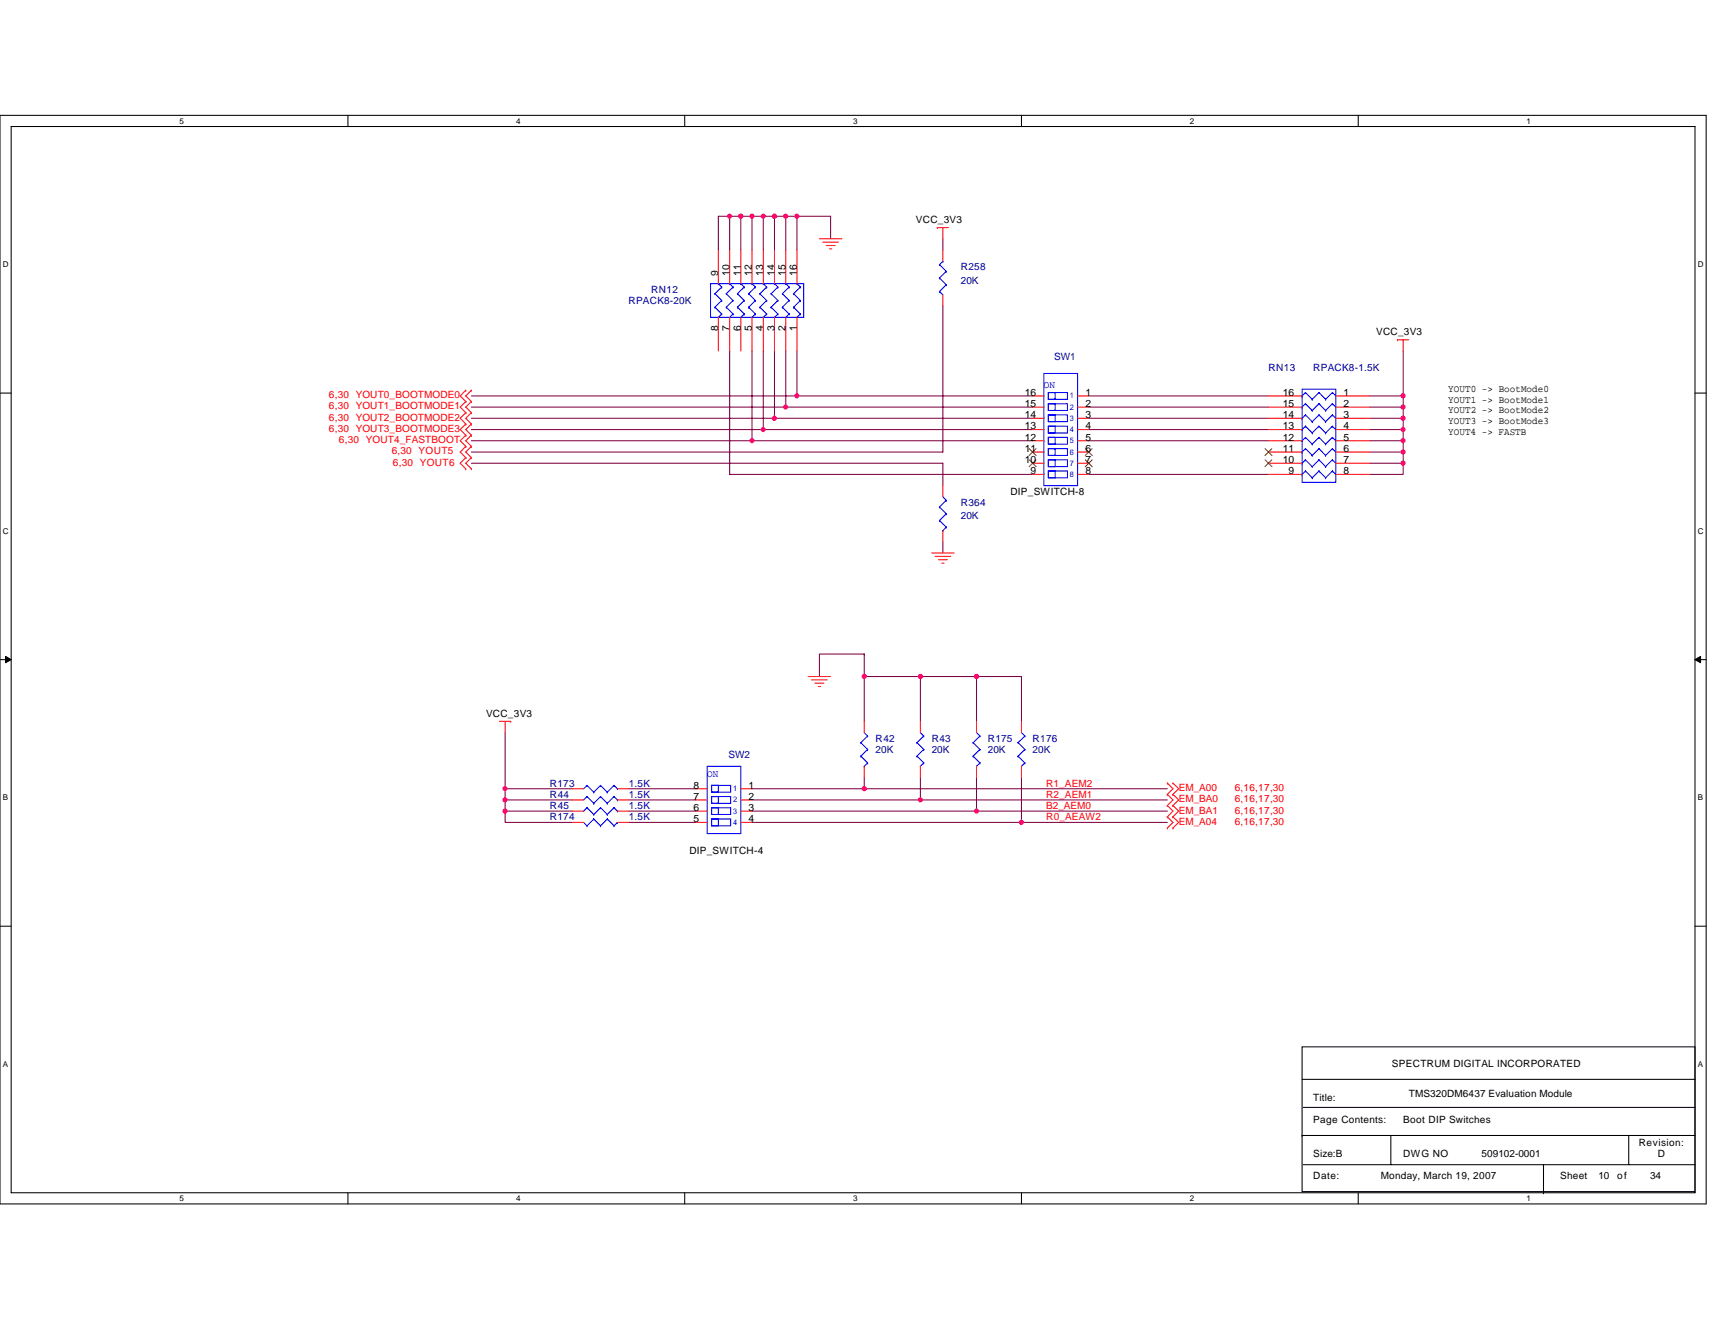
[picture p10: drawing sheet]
<svg xmlns="http://www.w3.org/2000/svg" width="279mm" height="216mm" viewBox="0 0 279 216" stroke-linecap="round" stroke-linejoin="round" font-family="sans-serif">
<path d="M0 18.8h278v177.4h-278zM1.8 20.6h274.3v173.8h-274.3z" fill="none" stroke="#000" stroke-width=".17"/>
<g fill="#fff">
<path d="M29.3 19h.7v1.4h-.7z"/>
<path d="M29.3 194.5h.7v1.5h-.7z"/>
</g>
<path d="M56.7 18.8v1.8M56.7 194.4v1.8" fill="none" stroke="#000" stroke-width=".17"/>
<g fill="#fff">
<path d="M84.1 19h.7v1.4h-.7z"/>
<path d="M84.1 194.5h.7v1.5h-.7z"/>
</g>
<path d="M111.5 18.8v1.8M111.5 194.4v1.8" fill="none" stroke="#000" stroke-width=".17"/>
<g fill="#fff">
<path d="M139 19h.7v1.4h-.7z"/>
<path d="M139 194.5h.7v1.5h-.7z"/>
</g>
<path d="M166.4 18.8v1.8M166.4 194.4v1.8" fill="none" stroke="#000" stroke-width=".17"/>
<g fill="#fff">
<path d="M193.8 19h.8v1.4h-.8z"/>
<path d="M193.8 194.5h.8v1.5h-.8z"/>
</g>
<path d="M221.3 18.8v1.8M221.3 194.4v1.8" fill="none" stroke="#000" stroke-width=".17"/>
<g fill="#fff">
<path d="M248.7 19h.7v1.4h-.7z"/>
<path d="M248.7 194.5h.7v1.5h-.7z"/>
<path d="M.5 42.3h.9v1.5h-.9z"/>
<path d="M276.6 42.3h1v1.5h-1z"/>
<path d="M.5 85.8h.9v1.4h-.9z"/>
<path d="M276.6 85.8h1v1.4h-1z"/>
</g>
<path d="M0 64.1h1.8M276.1 64.1h1.9" fill="none" stroke="#000" stroke-width=".17"/>
<g fill="#fff">
<path d="M.5 129.2h.8v1.5h-.8z"/>
<path d="M276.6 129.2h.9v1.5h-.9z"/>
</g>
<path d="M0 107.5h1.8M276.1 107.5h1.9" fill="none" stroke="#000" stroke-width=".17"/>
<path d="M.9 107l.9 .5-.9 .5zM276.1 107.5l1-.5v1z" fill="#000" stroke="#000" stroke-width=".16"/>
<g fill="#fff">
<path d="M.5 172.6h.8v1.5h-.8z"/>
<path d="M276.6 172.6h.9v1.5h-.9z"/>
</g>
<path d="M0 150.9h1.8M276.1 150.9h1.9M212.1 170.6h64v23.6h-64zM212.1 175.9h64M212.1 185h.1M212.1 185h64M212.3 189.8h63.8M212.3 180.4h63.8M226.6 185v4.8M251.5 194.4h.1M251.5 189.8v4.6M265.3 185v4.8" fill="none" stroke="#000" stroke-width=".17"/>
<g fill="none" stroke="#800040" stroke-width=".17">
<path d="M118.9 35.2v5.5M118.9 35.2h-1.9v5.5M118.9 35.2h1.8M120.7 35.2v5.5M120.7 35.2h1.8M122.5 35.2h1.9M122.5 35.2v5.5M124.4 35.2h1.8v5.5M124.4 35.2v5.5M126.2 35.2h1.8M128 35.2v5.5M128 35.2h1.8"/>
<path d="M129.8 35.2v5.5M129.8 35.2h5.5v3.7M153.6 38.9v1.8M118.9 57.2v20.1h49.3M122.5 57.2v14.6h45.7M124.4 57.2v12.8M126.2 57.2v11M128 57.2v9.1M129.8 57.2v7.3M153.6 49.9v23.8h-76.8M228.6 57.2v7.3M76.8 66.3h51.2"/>
<path d="M76.8 75.5h76.8v3.6M76.8 70h47.6M76.8 68.2h49.4M76.8 64.5h53M76.8 71.8h45.7M124.4 70h43.8M126.2 68.2h42M128 66.3h40.2M129.8 64.5h38.4M177.4 68.2h29.3M177.4 66.3h29.3M177.4 70h29.3"/>
<path d="M177.4 64.5h29.3M177.4 71.8h29.3M177.4 77.3h29.3M223.1 68.2h5.5M223.1 70h5.5M223.1 73.7h5.5M223.1 71.8h5.5v1.9M223.1 66.3h5.5v5.5M223.1 64.5h5.5v1.8M228.6 73.7v1.8h-5.5M228.6 75.5v1.8h-5.5M153.6 88.3v1.8"/>
<path d="M82.3 119.4v9.1M140.8 110.2v7.3M140.8 110.2h9.1M140.8 106.6v3.6M140.8 106.6h-7.3v3.6M140.8 106.6h.1M149.9 110.2v7.3M149.9 110.2h9.2M159.1 110.2h7.3v7.3M159.1 110.2v7.3M82.3 132.2h11M82.3 130.3h11"/>
<path d="M82.3 132.2v1.8h11M82.3 128.5h11M82.3 130.3v1.9M82.3 128.5v1.8M102.4 132.2h11M102.4 130.3h11M102.4 134h11M102.4 128.5h11M122.5 128.5h18.3M122.5 130.3h27.4M122.5 132.2h36.6M122.5 134h43.9"/>
<path d="M140.8 128.5h.1M140.8 126.7v1.8M140.8 128.5h49.4M149.9 130.3h.1M149.9 126.7v3.6M149.9 130.3h40.3M159.1 132.2h.1M159.1 126.7v5.5M159.1 132.2h31.1M166.4 126.7v7.3M166.4 134h.1M166.4 134h23.8"/>
</g>
<g fill="none" stroke="#f00" stroke-width=".17">
<path d="M133.5 38.9h3.7M134 39.5h2.6M152.7 37.1h.1M152.7 37.1h1.8M153.6 37.1v1.8M117 40.7v5.5M117 51.7v5.5M118.9 40.7v5.5M118.9 51.7v5.5M120.7 40.7v5.5M120.7 51.7v5.5M122.5 40.7v5.5"/>
<path d="M122.5 51.7v5.5M124.4 40.7v5.5M124.4 51.7v5.5M126.2 40.7v5.5M126.2 51.7v5.5M128 40.7v5.5M128 51.7v5.5M129.8 40.7v5.5M129.8 51.7v5.5M134.6 40h1.5M135.1 40.6h.4M153.6 40.7v1.9"/>
<path d="M153.6 48v1.9M227.7 55.4h.1M227.7 55.4h1.8M228.6 55.4v1.8M75.9 70.9h.1M75.9 69.1h.1M75.9 65.4h.1M75.9 63.6h.1M75.9 74.6h.1M75.9 72.7h.1M75.9 67.2h.1M75.9 76.4h.1"/>
<path d="M75.9 69.1l-.9 .9 .9 .9M75.9 63.6l-.9 .9 .9 .9M75.9 72.7l-.9 1 .9 .9M75.9 65.4l-.9 .9 .9 .9M75.9 67.2l-.9 1 .9 .9M75.9 74.6l-.9 .9 .9 .9M75.9 70.9l-.9 .9 .9 .9M76.8 70.9h.1M76.8 69.1h.1M76.8 65.4h.1M76.8 63.6h.1M76.8 74.6h.1"/>
<path d="M76.8 72.7h.1M76.8 67.2h.1M76.8 76.4h.1M76.8 69.1l-.9 .9 .9 .9M76.8 63.6l-.9 .9 .9 .9M76.8 72.7l-.9 1 .9 .9M76.8 65.4l-.9 .9 .9 .9M76.8 67.2l-.9 1 .9 .9M76.8 74.6l-.9 .9 .9 .9M76.8 70.9l-.9 .9 .9 .9M153.6 79.1v1.9M168.2 64.5h1.9"/>
<path d="M168.2 66.3h1.9M168.2 68.2h1.9M168.2 70h1.9M168.2 71.8h1.9M168.2 73.7h1.9M168.2 75.5h1.9M168.2 77.3h1.9M175.6 64.5h1.8M175.6 66.3h1.8M175.6 68.2h1.8M175.6 70h1.8M175.6 71.8h1.8"/>
<path d="M175.6 73.7h1.8M175.6 75.5h1.8M175.6 77.3h1.8M206.7 64.5h5.4M206.7 66.3h5.4M206.7 68.2h5.4M206.7 70h5.4M206.7 71.8h5.4M206.7 73.7h5.4M206.7 75.5h5.4M206.7 77.3h5.4M217.6 64.5h5.5"/>
<path d="M217.6 66.3h5.5M217.6 68.2h5.5M217.6 70h5.5M217.6 71.8h5.5M217.6 73.7h5.5M217.6 75.5h5.5M217.6 77.3h5.5M151.8 90.1h3.6M152.3 90.7h2.6M152.9 91.2h1.4M153.4 91.8h.4M153.6 86.4v1.9"/>
<path d="M81.4 117.5h1.8M82.3 117.5v1.9M83.2 117.5h.1M131.7 110.2h3.6M132.2 110.8h2.6M132.8 111.3h1.4M133.3 111.9h.4M140.8 117.5v1.9M149.9 117.5v1.9M159.1 117.5v1.9M166.4 117.5v1.9M93.3 132.2h1.8"/>
<path d="M93.3 128.5h1.8M93.3 130.3h1.8M93.3 134h1.8M100.6 132.2h1.8M100.6 128.5h1.8M100.6 130.3h1.8M100.6 134h1.8M113.4 132.2h1.8M113.4 128.5h1.8M113.4 130.3h1.8M113.4 134h1.8M120.7 132.2h1.8"/>
<path d="M120.7 128.5h1.8M120.7 130.3h1.8M120.7 134h1.8M140.8 124.9v1.8M149.9 124.9v1.8M159.1 124.9v1.8M166.4 124.9v1.8M190.2 129.4h.1M190.2 127.6h.1M190.2 131.3h.1M190.2 133.1h.1M190.2 134.9h.1"/>
<path d="M190.2 127.6l.9 .9-.9 .9M190.2 129.4l.9 .9-.9 1M190.2 131.3l.9 .9-.9 .9M190.2 133.1l.9 .9-.9 .9M191.1 129.4h.1M191.1 127.6h.1M191.1 131.3h.1M191.1 133.1h.1M191.1 134.9h.1M191.1 127.6l.9 .9-.9 .9M191.1 129.4l.9 .9-.9 1M191.1 131.3l.9 .9-.9 .9"/>
<path d="M191.1 133.1l.9 .9-.9 .9"/>
</g>
<g fill="none" stroke="#00f" stroke-width=".17">
<path d="M115.8 46.2h15.1v5.5h-15.1zM116.5 47.9h.1M116.5 50.1h.1M116.5 47.9l1.1 1.1M116.5 50.1l1.1 1.1M117 46.2h.1M117 46.2l.6 .6M117.6 46.8h.1M117.6 49h.1M117.6 51.2h.1M117.6 46.8l-1.1 1.1M117.6 49l-1.1 1.1"/>
<path d="M117.6 51.2l-.6 .5M118.3 47.9h.1M118.3 50.1h.1M118.3 47.9l1.1 1.1M118.3 50.1l1.1 1.1M118.9 46.2h.1M118.9 46.2l.5 .6M119.4 46.8h.1M119.4 49h.1M119.4 51.2h.1M119.4 46.8l-1.1 1.1M119.4 49l-1.1 1.1"/>
<path d="M119.4 51.2l-.5 .5M120.1 47.9h.1M120.1 50.1h.1M120.1 47.9l1.1 1.1M120.1 50.1l1.1 1.1M120.7 46.2h.1M120.7 46.2l.5 .6M121.2 46.8h.1M121.2 49h.1M121.2 51.2h.1M121.2 46.8l-1.1 1.1M121.2 49l-1.1 1.1"/>
<path d="M121.2 51.2l-.5 .5M122 47.9h.1M122 50.1h.1M122 47.9l1.1 1.1M122 50.1l1.1 1.1M122.5 46.2h.1M122.5 46.2l.6 .6M123.1 46.8h.1M123.1 49h.1M123.1 51.2h.1M123.1 46.8l-1.1 1.1M123.1 49l-1.1 1.1"/>
<path d="M123.1 51.2l-.6 .5M123.8 47.9h.1M123.8 50.1h.1M123.8 47.9l1.1 1.1M123.8 50.1l1.1 1.1M124.4 46.2h.1M124.4 46.2l.5 .6M124.9 46.8h.1M124.9 49h.1M124.9 51.2h.1M124.9 46.8l-1.1 1.1M124.9 49l-1.1 1.1"/>
<path d="M124.9 51.2l-.5 .5M125.6 47.9h.1M125.6 50.1h.1M125.6 47.9l1.1 1.1M125.6 50.1l1.1 1.1M126.2 46.2h.1M126.2 46.2l.5 .6M126.7 46.8h.1M126.7 49h.1M126.7 51.2h.1M126.7 46.8l-1.1 1.1M126.7 49l-1.1 1.1"/>
<path d="M126.7 51.2l-.5 .5M127.5 47.9h.1M127.5 50.1h.1M127.5 47.9l1.1 1.1M127.5 50.1l1.1 1.1M128 46.2h.1M128 46.2l.6 .6M128.6 46.8h.1M128.6 49h.1M128.6 51.2h.1M128.6 46.8l-1.1 1.1M128.6 49l-1.1 1.1"/>
<path d="M128.6 51.2l-.6 .5M129.3 47.9h.1M129.3 50.1h.1M129.3 47.9l1.1 1.1M129.3 50.1l1.1 1.1M129.8 46.2h.1M129.8 46.2l.6 .6M130.4 46.8h.1M130.4 49h.1M130.4 51.2h.1M130.4 46.8l-1.1 1.1M130.4 49l-1.1 1.1"/>
<path d="M130.4 51.2l-.6 .5M153.1 47.5h.1M153.1 45.3h.1M153.1 43.1h.1M153.1 47.5l.5 .5M153.1 45.3l1.1 1.1M153.1 43.1l1.1 1.1M153.6 42.6h.1M153.6 42.6l-.5 .5M154.2 46.4h.1M154.2 44.2h.1M154.2 46.4l-1.1 1.1"/>
<path d="M154.2 44.2l-1.1 1.1M170.1 60.9h5.5v18.2h-5.5zM170.8 76.8h1.1v1.1h-1.1zM170.8 74.9h1.1v1.1h-1.1zM170.8 73.1h1.1v1.1h-1.1zM170.8 71.3h1.1v1.1h-1.1zM170.8 69.4h1.1v1.1h-1.1zM170.8 67.6h1.1v1.1h-1.1zM170.8 65.8h1.1v1.1h-1.1zM170.8 64h1.1v1.1h-1.1zM170.8 76.8h3.1v1.1h-3.1zM170.8 74.9h3.1v1.1h-3.1z"/>
<path d="M170.8 73.1h3.1v1.1h-3.1zM170.8 71.3h3.1v1.1h-3.1zM170.8 69.4h3.1v1.1h-3.1zM170.8 67.6h3.1v1.1h-3.1zM170.8 65.8h3.1v1.1h-3.1zM170.8 64h3.1v1.1h-3.1zM212.1 63.4h5.5v15.2h-5.5zM212.1 64.5h.1M212.1 66.3h.1M212.1 68.2h.1M212.1 70h.1M212.1 71.8h.1"/>
<path d="M212.1 73.7h.1M212.1 75.5h.1M212.1 77.3h.1M212.7 64h.1M212.7 65.8h.1M212.7 67.6h.1M212.7 69.4h.1M212.7 71.3h.1M212.7 73.1h.1M212.7 74.9h.1M212.7 76.8h.1M212.7 64l-.6 .5"/>
<path d="M212.7 64l1.1 1.1M212.7 65.8l-.6 .5M212.7 65.8l1.1 1.1M212.7 67.6l-.6 .6M212.7 67.6l1.1 1.1M212.7 69.4l-.6 .6M212.7 69.4l1.1 1.1M212.7 71.3l-.6 .5M212.7 71.3l1.1 1.1M212.7 73.1l-.6 .6M212.7 73.1l1.1 1.1M212.7 74.9l-.6 .6"/>
<path d="M212.7 74.9l1.1 1.1M212.7 76.8l-.6 .5M212.7 76.8l1.1 1.1M213.8 65.1h.1M213.8 66.9h.1M213.8 68.7h.1M213.8 70.5h.1M213.8 72.4h.1M213.8 74.2h.1M213.8 76h.1M213.8 77.9h.1M214.9 64h.1"/>
<path d="M214.9 65.8h.1M214.9 67.6h.1M214.9 69.4h.1M214.9 71.3h.1M214.9 73.1h.1M214.9 74.9h.1M214.9 76.8h.1M214.9 64l-1.1 1.1M214.9 64l1.1 1.1M214.9 65.8l-1.1 1.1M214.9 65.8l1.1 1.1M214.9 67.6l-1.1 1.1"/>
<path d="M214.9 67.6l1.1 1.1M214.9 69.4l-1.1 1.1M214.9 69.4l1.1 1.1M214.9 71.3l-1.1 1.1M214.9 71.3l1.1 1.1M214.9 73.1l-1.1 1.1M214.9 73.1l1.1 1.1M214.9 74.9l-1.1 1.1M214.9 74.9l1.1 1.1M214.9 76.8l-1.1 1.1M214.9 76.8l1.1 1.1M216 65.1h.1"/>
<path d="M216 66.9h.1M216 68.7h.1M216 70.5h.1M216 72.4h.1M216 74.2h.1M216 76h.1M216 77.9h.1M217.1 64h.1M217.1 65.8h.1M217.1 67.6h.1M217.1 69.4h.1M217.1 71.3h.1"/>
<path d="M217.1 73.1h.1M217.1 74.9h.1M217.1 76.8h.1M217.1 64l-1.1 1.1M217.1 64l.5 .5M217.1 65.8l-1.1 1.1M217.1 65.8l.5 .5M217.1 67.6l-1.1 1.1M217.1 67.6l.5 .6M217.1 69.4l-1.1 1.1M217.1 69.4l.5 .6M217.1 71.3l-1.1 1.1"/>
<path d="M217.1 71.3l.5 .5M217.1 73.1l-1.1 1.1M217.1 73.1l.5 .6M217.1 74.9l-1.1 1.1M217.1 74.9l.5 .6M217.1 76.8l-1.1 1.1M217.1 76.8l.5 .5M153.1 82.6h.1M153.1 84.8h.1M153.1 82.6l1.1 1.1M153.1 84.8l1.1 1.1M153.6 86.4h.1"/>
<path d="M153.6 81l.6 .5M154.2 81.5h.1M154.2 83.7h.1M154.2 85.9h.1M154.2 81.5l-1.1 1.1M154.2 83.7l-1.1 1.1M154.2 85.9l-.6 .5M140.8 119.4l.6 .5M141.4 119.9h.1M141.4 119.9l-1.1 1.1M149.9 119.4l.6 .5M150.5 119.9h.1"/>
<path d="M150.5 119.9l-1.1 1.1M159.1 119.4l.5 .5M159.6 119.9h.1M159.6 119.9l-1.1 1.1M166.4 119.4l.6 .5M167 119.9h.1M167 119.9l-1.1 1.1M95.1 134l.5 .6M95.6 131.6h.1M95.6 128h.1M95.6 129.8h.1M95.6 134.6h.1"/>
<path d="M95.6 131.6l-.5 .6M95.6 131.6l1.1 1.1M95.6 128l-.5 .5M95.6 128l1.1 1.1M95.6 129.8l-.5 .5M95.6 129.8l1.1 1.1M96.7 132.7h.1M96.7 129.1h.1M96.7 130.9h.1M96.7 133.5h.1M96.7 133.5l-1.1 1.1M96.7 133.5l1.1 1.1"/>
<path d="M97.8 131.6h.1M97.8 128h.1M97.8 129.8h.1M97.8 134.6h.1M97.8 131.6l-1.1 1.1M97.8 131.6l1.1 1.1M97.8 128l-1.1 1.1M97.8 128l1.1 1.1M97.8 129.8l-1.1 1.1M97.8 129.8l1.1 1.1M98.9 132.7h.1M98.9 129.1h.1"/>
<path d="M98.9 130.9h.1M98.9 133.5h.1M98.9 133.5l-1.1 1.1M98.9 133.5l1.1 1.1M100 131.6h.1M100 128h.1M100 129.8h.1M100 134.6h.1M100 131.6l-1.1 1.1M100 131.6l.6 .6M100 128l-1.1 1.1M100 128l.6 .5"/>
<path d="M100 129.8l-1.1 1.1M100 129.8l.6 .5M100.6 132.2h.1M100.6 128.5h.1M100.6 130.3h.1M100.6 134h.1M100.6 134l-.6 .6M115.2 124.9h5.5v10.9h-5.5zM115.9 133.5h3.1v1.1h-3.1zM115.9 133.5h1.1v1.1h-1.1zM115.9 131.6h3.1v1.1h-3.1zM115.9 131.6h1.1v1.1h-1.1z"/>
<path d="M115.9 129.8h3.1v1.1h-3.1zM115.9 129.8h1.1v1.1h-1.1zM115.9 128h3.1v1.1h-3.1zM115.9 128h1.1v1.1h-1.1zM140.3 121h.1M140.3 123.2h.1M140.3 121l1.1 1.1M140.3 123.2l1.1 1.1M140.8 124.9h.1M141.4 122.1h.1M141.4 124.3h.1M141.4 122.1l-1.1 1.1"/>
<path d="M141.4 124.3l-.6 .6M149.4 121h.1M149.4 123.2h.1M149.4 121l1.1 1.1M149.4 123.2l1.1 1.1M149.9 124.9h.1M150.5 122.1h.1M150.5 124.3h.1M150.5 122.1l-1.1 1.1M150.5 124.3l-.6 .6M158.5 121h.1M158.5 123.2h.1"/>
<path d="M158.5 121l1.1 1.1M158.5 123.2l1.1 1.1M159.1 124.9h.1M159.6 122.1h.1M159.6 124.3h.1M159.6 124.3l-.5 .6M159.6 122.1l-1.1 1.1M165.9 121h.1M165.9 123.2h.1M165.9 121l1.1 1.1M165.9 123.2l1.1 1.1M166.4 124.9h.1"/>
<path d="M167 122.1h.1M167 124.3h.1M167 122.1l-1.1 1.1M167 124.3l-.6 .6"/>
</g>
<path d="M167.7 74.9l1.1 1.2M167.7 73.1l1.1 1.1M168.8 74.9l-1.1 1.2M168.8 73.1l-1.1 1.1M176.8 73.1l1.1 1.1M176.8 74.9l1.1 1.2M177.9 73.1l-1.1 1.1M177.9 74.9l-1.1 1.2M206.1 74.9l1.1 1.2M206.1 73.1l1.1 1.1M207.2 74.9l-1.1 1.2M207.2 73.1l-1.1 1.1" fill="none" stroke="#804000" stroke-width=".16"/>
<g fill="#f0f" stroke="#f0f" stroke-width=".17">
<circle cx="129.8" cy="35.2" r=".35"/>
<circle cx="128" cy="35.2" r=".36"/>
<circle cx="126.2" cy="35.2" r=".35"/>
<circle cx="124.3" cy="35.2" r=".35"/>
<circle cx="82.3" cy="128.5" r=".36"/>
<circle cx="228.6" cy="73.6" r=".36"/>
<circle cx="228.6" cy="71.8" r=".36"/>
<circle cx="228.6" cy="70" r=".36"/>
<circle cx="228.6" cy="68.2" r=".36"/>
<circle cx="228.6" cy="66.3" r=".36"/>
<circle cx="228.6" cy="64.5" r=".36"/>
<circle cx="159.1" cy="132.2" r=".36"/>
<circle cx="120.7" cy="35.2" r=".35"/>
<circle cx="122.5" cy="35.2" r=".36"/>
<circle cx="140.8" cy="110.2" r=".36"/>
<circle cx="149.9" cy="130.3" r=".36"/>
<circle cx="140.8" cy="128.5" r=".36"/>
<circle cx="159.1" cy="110.2" r=".36"/>
<circle cx="149.9" cy="110.2" r=".36"/>
<circle cx="82.3" cy="132.2" r=".36"/>
<circle cx="82.3" cy="130.3" r=".36"/>
<circle cx="166.4" cy="134" r=".35"/>
<circle cx="128" cy="66.3" r=".36"/>
<circle cx="124.3" cy="70" r=".35"/>
<circle cx="122.5" cy="71.8" r=".36"/>
<circle cx="129.8" cy="64.5" r=".36"/>
<circle cx="126.2" cy="68.2" r=".36"/>
<circle cx="228.6" cy="75.5" r=".36"/>
<circle cx="118.9" cy="35.2" r=".36"/>
</g>
<g font-size="1.7">
<text x="117" y="45" transform="rotate(-90 117 45)">9</text>
<text x="118.9" y="45" transform="rotate(-90 118.9 45)">10</text>
<text x="120.7" y="45" transform="rotate(-90 120.7 45)">11</text>
<text x="122.5" y="45" transform="rotate(-90 122.5 45)">12</text>
<text x="124.3" y="45" transform="rotate(-90 124.3 45)">13</text>
<text x="126.2" y="45" transform="rotate(-90 126.2 45)">14</text>
<text x="128" y="45" transform="rotate(-90 128 45)">15</text>
<text x="129.8" y="45" transform="rotate(-90 129.8 45)">16</text>
<text x="117" y="53.9" transform="rotate(-90 117 53.9)">8</text>
<text x="118.9" y="53.9" transform="rotate(-90 118.9 53.9)">7</text>
<text x="120.7" y="53.9" transform="rotate(-90 120.7 53.9)">6</text>
<text x="122.5" y="53.9" transform="rotate(-90 122.5 53.9)">5</text>
<text x="124.3" y="53.9" transform="rotate(-90 124.3 53.9)">4</text>
<text x="126.2" y="53.9" transform="rotate(-90 126.2 53.9)">3</text>
<text x="128" y="53.9" transform="rotate(-90 128 53.9)">2</text>
<text x="129.8" y="53.9" transform="rotate(-90 129.8 53.9)">1</text>
<text x="166.9" y="64.5">16</text>
<text x="176.8" y="64.5">1</text>
<text x="209" y="64.5">16</text>
<text x="218.9" y="64.5">1</text>
<text x="166.9" y="66.3">15</text>
<text x="166.9" y="68.1">14</text>
<text x="166.9" y="70">13</text>
<text x="166.9" y="71.8">12</text>
<text x="176.8" y="66.3">2</text>
<text x="176.8" y="68.1">3</text>
<text x="176.8" y="70">4</text>
<text x="176.8" y="71.8">5</text>
<text x="209" y="71.8">12</text>
<text x="209" y="70">13</text>
<text x="209" y="68.1">14</text>
<text x="209" y="66.3">15</text>
<text x="218.9" y="66.3">2</text>
<text x="218.9" y="68.1">3</text>
<text x="218.9" y="70">4</text>
<text x="218.9" y="71.8">5</text>
<text x="166.9" y="75.5">10</text>
<text x="166.9" y="73.6">11</text>
<text x="167.9" y="77.3">9</text>
<text x="176.8" y="73.6">6</text>
<text x="176.8" y="75.5">7</text>
<text x="176.8" y="77.3">8</text>
<text x="209" y="75.5">10</text>
<text x="209" y="73.6">11</text>
<text x="209.9" y="77.3">9</text>
<text x="218.9" y="73.6">6</text>
<text x="218.9" y="75.5">7</text>
<text x="218.9" y="77.3">8</text>
<text x="113" y="130.3">7</text>
<text x="113" y="128.5">8</text>
<text x="122" y="128.5">1</text>
<text x="122" y="130.3">2</text>
<text x="113" y="134">5</text>
<text x="113" y="132.1">6</text>
<text x="122" y="132.1">3</text>
<text x="122" y="134">4</text>
</g>
<g font-size="1.6">
<text x="149.2" y="36.4">VCC_3V3</text>
<text x="224.2" y="54.7">VCC_3V3</text>
<text x="235.9" y="63.9">YOUT0 -&gt; BootMode0</text>
<text x="235.9" y="65.7">YOUT1 -&gt; BootMode1</text>
<text x="235.9" y="67.4">YOUT2 -&gt; BootMode2</text>
<text x="235.9" y="69.1">YOUT3 -&gt; BootMode3</text>
<text x="235.9" y="70.8">YOUT4 -&gt; FASTB</text>
<text x="164.6" y="80.6">DIP_SWITCH-8</text>
<text x="79.2" y="116.8">VCC_3V3</text>
<text x="112.3" y="139.1">DIP_SWITCH-4</text>
<text x="226.8" y="173.9">SPECTRUM DIGITAL INCORPORATED</text>
<text x="214" y="179.4">Title:</text>
<text x="229.5" y="178.8">TMS320DM6437 Evaluation Module</text>
<text x="214" y="183">Page Contents:</text>
<text x="228.6" y="183">Boot DIP Switches</text>
<text x="214" y="188.5">Size:B</text>
<text x="228.6" y="188.5">DWG NO</text>
<text x="241.4" y="188.5">509102-0001</text>
<text x="267" y="186.7">Revision:</text>
<text x="270.1" y="188.5">D</text>
<text x="214" y="192.2">Date:</text>
<text x="224.9" y="192.2">Monday, March 19, 2007</text>
<text x="254.2" y="192.2">Sheet</text>
<text x="260.4" y="192.2">10</text>
<text x="263.5" y="192.2">of</text>
<text x="268.8" y="192.2">34</text>
</g>
<g font-size="1.6" fill="#000080">
<text x="106.1" y="47.7">RN12</text>
<text x="156.5" y="46.2">20K</text>
<text x="156.5" y="44">R258</text>
<text x="102.4" y="49.5">RPACK8-20K</text>
<text x="171.7" y="58.7">SW1</text>
<text x="206.7" y="60.5">RN13</text>
<text x="214" y="60.5">RPACK8-1.5K</text>
<text x="156.5" y="82.4">R364</text>
<text x="156.5" y="84.6">20K</text>
<text x="118.7" y="123.6">SW2</text>
<text x="142.6" y="120.9">R42</text>
<text x="142.6" y="122.7">20K</text>
<text x="151.8" y="120.9">R43</text>
<text x="151.8" y="122.7">20K</text>
<text x="160.9" y="120.9">R175</text>
<text x="160.9" y="122.7">20K</text>
<text x="168.2" y="120.9">R176</text>
<text x="168.2" y="122.7">20K</text>
<text x="89.6" y="131.8">R45</text>
<text x="89.6" y="128.2">R173</text>
<text x="89.6" y="130">R44</text>
<text x="102.4" y="128.2">1.5K</text>
<text x="102.4" y="131.8">1.5K</text>
<text x="102.4" y="130">1.5K</text>
<text x="89.6" y="133.6">R174</text>
<text x="102.4" y="133.6">1.5K</text>
</g>
<g font-size="1.6" fill="#f00">
<text x="53.6" y="64.9">6,30 YOUT0_BOOTMODE0</text>
<text x="53.6" y="70.4">6,30 YOUT3_BOOTMODE3</text>
<text x="53.6" y="66.7">6,30 YOUT1_BOOTMODE1</text>
<text x="53.6" y="68.6">6,30 YOUT2_BOOTMODE2</text>
<text x="55.2" y="72.2">6,30 YOUT4_FASTBOOT</text>
<text x="63.8" y="74">6,30 YOUT5</text>
<text x="64" y="75.9">6,30 YOUT6</text>
<text x="170.4" y="131.8">B2_AEM0</text>
<text x="170.4" y="128.2">R1_AEM2</text>
<text x="170.4" y="130">R2_AEM1</text>
<text x="192" y="128.9">EM_A00</text>
<text x="192" y="130.7">EM_BA0</text>
<text x="201.2" y="128.9">6,16,17,30</text>
<text x="201.2" y="130.7">6,16,17,30</text>
<text x="170.4" y="133.6">R0_AEAW2</text>
<text x="192" y="132.6">EM_BA1</text>
<text x="192" y="134.4">EM_A04</text>
<text x="201.2" y="134.4">6,16,17,30</text>
<text x="201.2" y="132.6">6,16,17,30</text>
</g>
<g font-size="1.6" fill="#00f">
<text x="170.1" y="63.2">ON</text>
<text x="115.2" y="126.7">ON</text>
</g>
<g font-size="1.3">
<text x="29.3" y="20.2">5</text>
<text x="84.1" y="20.2">4</text>
<text x="139" y="20.2">3</text>
<text x="193.8" y="20.2">2</text>
<text x="248.7" y="20.2">1</text>
<text x=".5" y="43.5">D</text>
<text x="276.6" y="43.5">D</text>
<text x=".5" y="87">C</text>
<text x="276.6" y="87">C</text>
<text x=".5" y="130.4">B</text>
<text x="276.6" y="130.4">B</text>
<text x=".5" y="173.8">A</text>
<text x="276.6" y="173.8">A</text>
<text x="29.3" y="195.7">5</text>
<text x="84.1" y="195.7">4</text>
<text x="139" y="195.7">3</text>
<text x="193.8" y="195.7">2</text>
<text x="248.7" y="195.7">1</text>
</g>
<g font-size="1.3" fill="#00f">
<text x="174.3" y="64.9">1</text>
<text x="174.3" y="66.7">2</text>
<text x="174.3" y="68.6">3</text>
<text x="174.3" y="70.4">4</text>
<text x="174.3" y="72.2">5</text>
<text x="174.3" y="74.1">6</text>
<text x="174.3" y="75.9">7</text>
<text x="174.3" y="77.7">8</text>
<text x="119.4" y="128.9">1</text>
<text x="119.4" y="130.7">2</text>
<text x="119.4" y="132.6">3</text>
<text x="119.4" y="134.4">4</text>
</g>
</svg>
